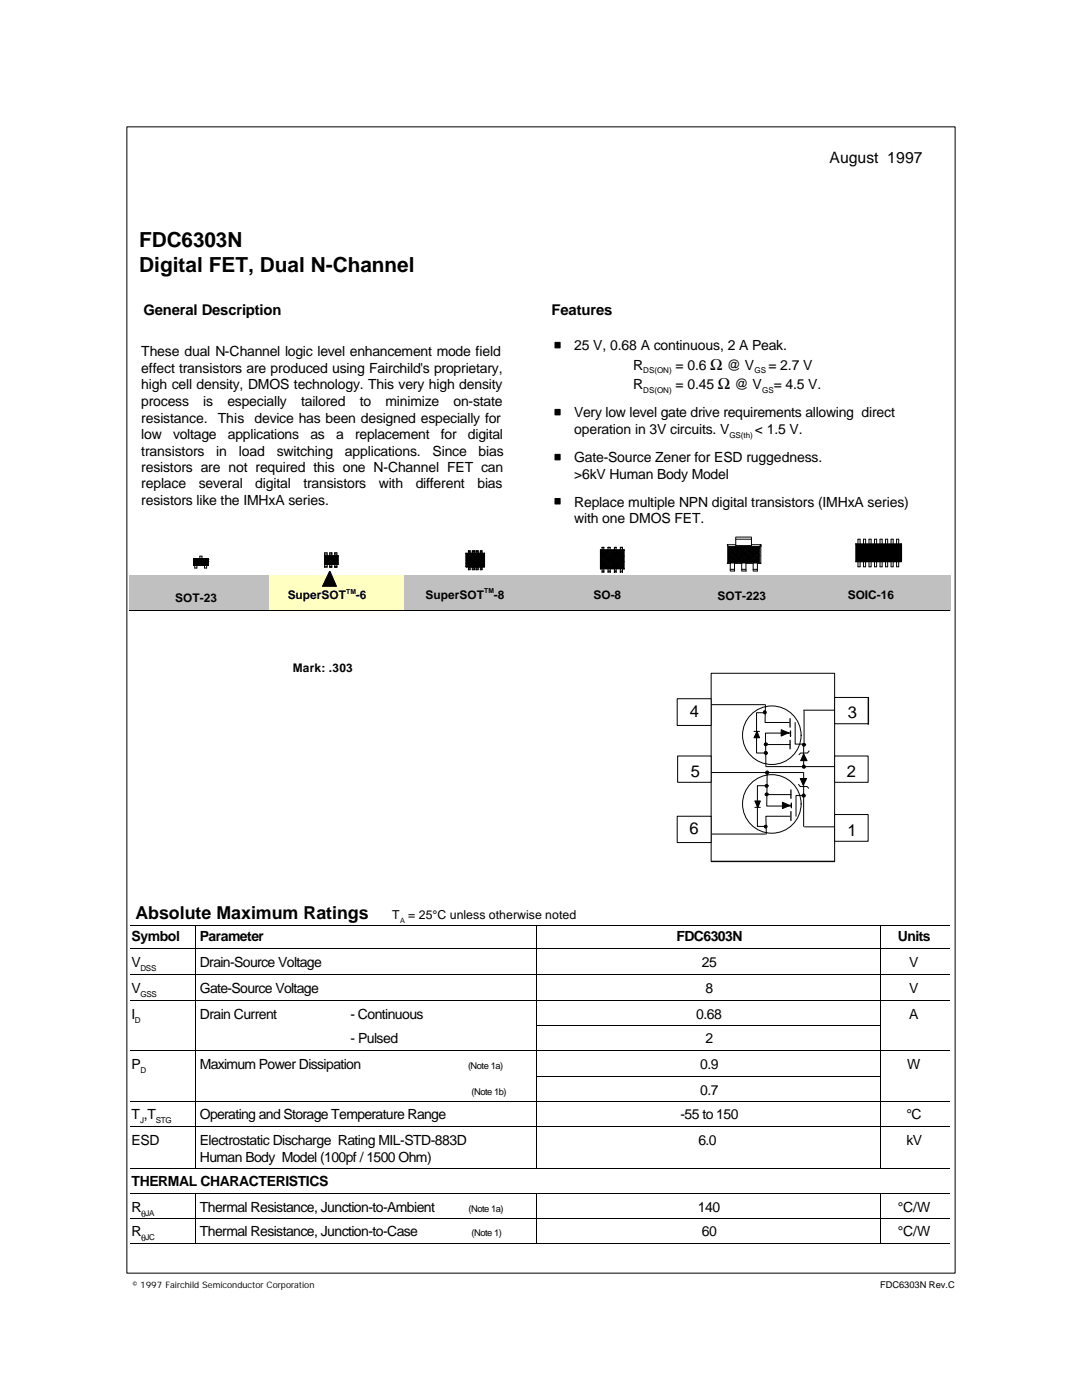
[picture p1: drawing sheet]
<svg xmlns="http://www.w3.org/2000/svg" width="216mm" height="279mm" viewBox="0 0 216 279" stroke-linecap="round" stroke-linejoin="round" font-family="sans-serif">
<path d="M25.8 114.9h28v7h-28z" fill="#c0c0c0"/>
<path d="M53.7 114.9h27v7h-27z" fill="#ffffc2"/>
<g fill="#c0c0c0">
<path d="M80.6 114.9h27v7h-27z"/>
<path d="M107.5 114.9h27v7h-27z"/>
<path d="M134.5 114.9h27v7h-27z"/>
<path d="M161.4 114.9h28.3v7h-28.3z"/>
</g>
<g fill="none" stroke="#000" stroke-width=".2">
<path d="M25.3 25.3h165.3v228.8h-165.3zM25.8 121.8h163.8M25.9 184.7h163.6M25.9 189.3h163.6M25.9 194.5h163.6M25.9 199.7h163.6M38.9 184.6v48.7M107.1 184.6v48.7M175.6 184.6v48.7M25.9 209.7h163.6M25.9 219.9h163.6M107 204.7h68.7"/>
<path d="M107 214.9h68.7M25.9 224.9h163.6M25.9 233.2h163.6M25.9 238.2h163.6M38.9 238.1v10.1M107.1 238.1v10.1M175.6 238.1v10.1M25.9 243.2h163.6M25.9 248.1h163.6"/>
</g>
<path d="M110.7 68.3h1.1v1.1h-1.1zM110.7 81.7h1.1v1.1h-1.1zM110.7 90.7h1.1v1.1h-1.1zM110.7 99.5h1.1v1.1h-1.1z" fill="#000" stroke="#000" stroke-width=".2"/>
<g fill="#fff" stroke="#000" stroke-width=".2">
<path d="M141.9 134.4h24.6v37.6h-24.6z"/>
<path d="M166.5 162.6h6.7v5.3h-6.7z"/>
<path d="M135.2 150.9h6.7v5.2h-6.7z"/>
<path d="M135.1 139.4h6.8v5.4h-6.8z"/>
<path d="M135.1 162.9h6.8v5.2h-6.8z"/>
<path d="M166.5 139.2h6.8v5.2h-6.8z"/>
<path d="M166.5 150.9h6.7v5.2h-6.7z"/>
</g>
<g fill="none" stroke="#000" stroke-width=".2">
<path d="M38.6 112.9v-1.4h3v1.4M38.6 112.9h3M38.7 112.8h.1M38.7 112.8h2.8M38.7 111.5v1.3M38.7 112.5l.2 .3M38.7 112.1l.7 .7M38.7 112.3l.5 .5M38.7 111.8l.9 1M38.8 111.5l1.2 1.3M38.9 111.5l-.2 .3M38.9 112.9v.5h.4v-.5"/>
<path d="M38.9 111.5l1.3 1.3M39 111.5l-.3 .4M39.2 111.5l1.3 1.3M39.3 111.5l-.6 .7M39.4 112.8h.1M39.5 111.5l1.1 1.3M39.5 111.5l-.8 .9M39.6 111.5l1.3 1.3M39.7 111.5l-1 1.1M40 111.5l-1.4 1.4M40 111.5l1.3 1.3M40.1 111.5l-1.2 1.3"/>
<path d="M40.2 112.8h.1M40.2 112.8l1.3-1.3v1.3M40.4 111.5l-1.3 1.3M40.6 111.5h.1M40.6 111.5l.9 1M40.6 111.5l-1.2 1.3M40.6 112.8h.1M40.7 111.5l.8 .8M40.8 111.5l-1.3 1.3M40.8 112.9v.5h.4v-.5M40.9 112.8h.1M41 111.5l.5 .6"/>
<path d="M41.1 111.5l-1.3 1.3-1.1-1.2M41.1 111.5l.4 .3M41.2 111.5l-1.2 1.3M41.4 111.5l.1 .2M41.5 112.1h.1M41.5 111.7h.1M41.5 112.7l-1.2-1.2v-.5h-.4v.5l1.2 1.3M41.5 112.4l-.4 .4M41.5 112.1l-.6 .7M41.5 111.9l-.9 .9M41.5 112.6l-.3 .2M41.5 111.7l-1.1 1.1"/>
<path d="M41.5 112.8l.1 .1M64.6 111l1.6 1.6v.6h-.4v-.6l-1.2-1.1M64.6 111h2.8M64.6 110.9h2.9M64.6 112.3l.3 .3M64.6 111.2l1.4 1.4M64.6 112.1l.5 .5M64.6 111.6l.9 1M64.8 113h.5M64.8 110.9v-.6h.5v.6M64.8 110.6h.5M64.9 111l1.6 1.6"/>
<path d="M64.9 111l-.3 .2M65 111l1.6 1.6M65.1 111l-.5 .5M65.3 111l1.6 1.6M65.4 111l-.8 .7M65.5 111h.1M65.5 112.6h.1M65.5 111l-.9 .9 .8 .7M65.5 111l1.6 1.6M65.7 111l1.6 1.6M65.8 110.9v-.6h.4v.6M65.8 113h.4"/>
<path d="M65.8 110.6h.4M65.8 111l-1.2 1.1M65.9 111l1.5 1.4M66 111l-1.4 1.3M66.1 111l1.3 1.3M66.4 111l1 1M66.5 111l-1.6 1.6M66.5 111l.9 .8M66.6 111l-1.6 1.6M66.8 113h.4M66.8 110.9v-.6h.4v.6M66.8 110.6h.4"/>
<path d="M66.8 111l.6 .6M66.9 111l-1.6 1.6v.6h-.5v-.6M67 111l.4 .4M67.1 111l-1.6 1.6M67.2 111l.2 .2M67.3 111l-1.6 1.6M67.4 111.9l-.6 .7v.6h.4v-.6l.2-.2M67.4 111v1.6M67.4 111.5l-1 1.1M67.4 111.1l-1.5 1.5M67.4 111.8l-.9 .8M67.4 112.2l-.4 .4"/>
<path d="M67.4 111.3l-1.3 1.3M67.5 110.9v1.7h-2.9l1.6-1.6M67.5 110.9l-.1 .1M93 110.4v2.7h3.7v-2.7M93 110.4h3.7M93 110.4v.1M93 110.5h3.6M93 110.6l2.5 2.5M93 110.5v2.6l2.7-2.6M93.1 110.5l2.7 2.6M93.3 110.5l-.3 .2 2.3 2.4M93.4 110.5l2.5 2.6"/>
<path d="M93.5 113.5h.3M93.5 110.3h.3M93.5 110.5l-.5 .5 2.1 2.1M93.5 110.4v-.5h.3v.5M93.5 113.3h.3M93.5 110.1h.3M93.6 110.5l2.6 2.6v.6h-.4v-.6l.8-.8-1.7-1.8M93.7 110.5l-.7 .8 1.9 1.8M93.8 110.5l2.6 2.6M93.9 110.5l-.9 .9 1.7 1.7v.6h-.5v-.6l-1.2-1.3 1.4-1.3M94 110.5l2.6 2.6v-2.6M94.1 110.5l-1.1 1.1 1.4 1.5"/>
<path d="M94.2 113.5h.5M94.2 110.3h.5M94.2 110.5l2.4 2.4-.1 .2M94.2 113.3h.5M94.2 110.4v-.5h.5v.5M94.2 110.1h.5M94.4 110.5h.1M94.4 110.5l2.2 2.2-.3 .4M94.6 110.5l-1.6 1.5 1.1 1.1M94.7 110.5l1.9 2-.5 .6M94.7 110.5l-1.7 1.8 .8 .8v.6h-.3v-.6l2.6-2.6M95 113.5h.4"/>
<path d="M95 110.3h.4M95 110.5l-2 2 .6 .6M95 113.3h.4M95 110.4v-.5h.4v.5M95 110.1h.4M95.1 110.5l1.5 1.5-.9 1.1M95.2 110.5h.1M95.2 110.5l-2.2 2.2 .4 .4M95.2 110.5l1.4 1.3-1.2 1.3v.6h-.4v-.6l1.6-1.7-.8-.9M95.4 110.5l-2.4 2.4 .1 .2M95.5 110.5l1.1 1.1-1.4 1.5M95.8 113.5h.4"/>
<path d="M95.8 110.3h.4M95.8 110.5l-2.5 2.6M95.8 113.3h.4M95.8 110.4v-.5h.4v.5M95.8 110.1h.4M95.9 110.5l.7 .8-1.9 1.8M96.2 110.5l.4 .5-2 2.1M96.3 110.5l-2.6 2.6M96.4 110.5l.2 .2-2.3 2.4M96.5 110.5l-2.6 2.6M96.6 110.6l-2.5 2.5M96.7 110.4l-.1 .1"/>
<path d="M119.8 109.7l.1 .1M119.8 109.7h4.7M119.8 113.5h4.7M119.8 109.7v3.8M119.9 112.1h.1M119.9 110.2h.1M119.9 111.4h.1M119.9 111.7h.1M119.9 109.9h.1M119.9 111h.1M119.9 111.3h.1M119.9 113.2h.1"/>
<path d="M119.9 112.8h.1M119.9 109.8h4.6M119.9 113.5h4.5M119.9 112.1l1.3 1.4M119.9 110.2l3.3 3.3M119.9 111.4l1.9 2.1M119.9 109.8v3.7M119.9 111.7l1.8 1.8M119.9 109.9l3.5 3.6M119.9 111.8l1.5 1.7M119.9 111l2.4 2.5M119.9 110.5l2.9 3"/>
<path d="M119.9 112.5l.9 1M119.9 112.3l1.1 1.2M119.9 110.3l3 3.2M119.9 111.3l2.2 2.2M119.9 113.2l.2 .3M119.9 112.8l.7 .7M119.9 110.7l2.6 2.8M119.9 113.5h-.1M120 109.8l-.1 .1M120.1 109.8l3.5 3.7M120.1 109.8l-.2 .4M120.1 109.3h.4"/>
<path d="M120.1 109.2h.4M120.1 109.2v.5M120.1 113.5v.8M120.1 114h.4M120.1 114.1h.4M120.2 109.8l3.6 3.7M120.4 109.8l-.5 .6M120.5 109.8l3.5 3.7M120.5 109.2v.5M120.5 113.5v.8M120.6 109.8l-.7 .8M120.6 109.8l3.7 3.7"/>
<path d="M120.8 109.8l-.9 1M120.9 109.8l3.5 3.6M121.1 109.8h.1M121.1 109.8l-1.2 1.2M121.1 109.8l3.3 3.4M121.2 109.8l-1.3 1.5M121.3 109.8l3.1 3.1M121.3 109.3h.5M121.3 109.2h.5M121.3 109.2v.5M121.3 113.5v.8M121.3 114h.5"/>
<path d="M121.3 114.1h.5M121.5 109.8l-1.6 1.6M121.6 109.8l2.8 2.9M121.7 109.8l-1.8 1.9M121.8 109.8l2.6 2.7M121.8 109.2v.5M121.8 113.5v.8M121.8 113.5h.1M121.9 109.8l-2 2.1M122 109.8l2.4 2.5M122.2 109.8h.1M122.2 109.8l-2.3 2.3"/>
<path d="M122.2 109.8l2.2 2.3M122.3 109.8l-2.4 2.6M122.4 109.8l2 2M122.6 109.8l-2.7 2.8M122.6 109.3h.3M122.6 109.2h.3M122.6 109.2v.5M122.6 113.5v.8M122.6 114h.3M122.6 114.1h.3M122.7 109.8l1.7 1.8M122.8 109.8l-2.9 3"/>
<path d="M122.9 109.8l1.5 1.6M122.9 109.8l-3 3.1 .5 .6M122.9 109.2v.5M122.9 113.5v.8M123 109.8l1.4 1.4M123.2 109.8l-3.3 3.4M123.3 109.8l1.1 1.2M123.4 109.8l-3.5 3.7M123.5 109.8l.9 .9M123.6 109.8l-3.5 3.7M123.7 109.8l.7 .7M123.8 113.5h.1"/>
<path d="M123.8 109.2v.5M123.8 113.5v.8M123.8 109.3h.4M123.8 109.2h.4M123.8 114h.4M123.8 114.1h.4M123.9 109.8l-3.6 3.7M124 109.8l.4 .5M124 109.8l-3.5 3.7M124.1 109.8l.3 .3M124.2 109.2v.5M124.2 113.5v.8"/>
<path d="M124.3 109.8l-3.6 3.7M124.4 112.1h.1M124.4 109.9h.1M124.4 111h.1M124.4 110.2l-3.2 3.3M124.4 112.1l-1.3 1.4M124.4 112.8l-.6 .7M124.4 110.8l-2.6 2.7M124.4 110.6l-2.8 2.9M124.4 112.6l-.9 .9M124.4 112.4l-1.1 1.1M124.4 110.4l-3.1 3.1"/>
<path d="M124.4 111.3l-2.1 2.2M124.4 113.3l-.2 .2M124.4 111.7l-1.7 1.8M124.4 109.9l-3.5 3.6M124.4 111.9l-1.5 1.6M124.4 113l-.4 .5M124.4 111l-2.4 2.5M124.4 111.5l-2 2M124.4 113.5h.1M124.5 109.7l-.1 .1v3.7M124.5 109.7v3.8M145.2 108.7v3.7"/>
<path d="M145.4 111.3h.1M145.4 111.5h.1M145.4 111.8h.1M145.4 110.4h.1M145.4 110.2h.1M145.4 109.1h6.1M145.4 112.2h6.1M145.4 111.3l.8 .9M145.4 111.5l.6 .7M145.4 111.8l.4 .4M145.4 109.1v3.1M145.4 110.6l1.6 1.6"/>
<path d="M145.4 110.4l1.8 1.8M145.4 110.2l1.9 2M145.4 109.9l2.2 2.3M145.4 109.6l2.4 2.6M145.4 112.2l-.3 .2h.6M145.5 109.1l2.9 3.1 3.1-3.1M145.6 109.1l-.2 .1 2.9 3M145.7 114v-1.6h.9v1.6h-.8M145.7 109.1l3.1 3.1M145.7 113.6h.9M145.8 109.1l-.4 .4 2.7 2.7M145.9 109.1l3 3.1"/>
<path d="M146 109.1l-.6 .6M146.1 109.1l3 3.1 2.4-2.5M146.3 109.1l-.9 .9M146.4 109.1l3 3.1M146.5 109.1l-1.1 1.1M146.6 109.1l3 3.1M146.6 112.4h1.4M146.6 112.2h.1M146.7 109.1l-1.3 1.3M146.8 108.7h-1.7l.3 .4M146.8 107.6h3.1M146.8 109.1l3.1 3.1"/>
<path d="M146.8 107.3v1.6h3.1v-1.6M146.8 107.2h3.1M147 109.1l-1.6 1.6M147.1 109.1l2.9 3.1M147.2 109.1l-1.8 1.8 1.2 1.3M147.2 109.1l3.1 3.1M147.4 109.1l-2 2 1.1 1.1M147.5 109.1l3 3.1M147.6 112.2h.1M147.7 109.1h.1M147.7 109.1l3 3.1 .8-.9M147.7 109.1l-2.3 2.2"/>
<path d="M147.8 109.1l-2.4 2.4M147.9 109.1l3.1 3.1M148 114v-1.6h.8v1.6M148 113.6h.8M148.1 109.1h.1M148.1 114h.8M148.1 109.1l-2.7 2.7M148.1 109.1l3.1 3.1M148.3 109.1l-2.9 2.8 .1 .3M148.4 109.1l3 3.1M148.5 109.1l-3 3.1M148.6 109.1l2.9 2.8"/>
<path d="M148.8 109.1h.1M148.8 109.1l2.7 2.6M148.8 109.1l-3.1 3.1M148.8 112.4h1.5M149 109.1h.1M149 109.1l2.5 2.4M149 109.1l-3.1 3.1M149.3 109.1h.1M149.3 109.1l2.2 2.2M149.3 109.1l-3.2 3.1M149.4 109.1l-3 3.1M149.5 109.1l2 1.9"/>
<path d="M149.6 109.1l-3 3.1M149.8 109.1l1.7 1.8M149.9 109.1l-3.1 3.1M149.9 108.7h1.9M149.9 109.1l1.6 1.5M150.1 109.1h.1M150.1 109.1l-3 3.1M150.1 109.1l1.4 1.3M150.3 114v-1.6h.8v1.6h-.7M150.3 113.6h.8M150.4 109.1h.1M150.4 109.1l-3.2 3.1"/>
<path d="M150.4 109.1l1.1 1.1M150.5 109.1l-2.9 3.1M150.6 109.1l.9 .8M150.8 109.1h.1M150.8 109.1l-3.1 3.1M150.8 109.1l.7 .5M151 109.1h.1M151 109.1l-3 3.1M151 109.1l.5 .4M151.1 112.4h.7M151.2 109.1l-3 3.1M151.3 109.1l.2 .1"/>
<path d="M151.5 110.9h.1M151.5 110.2h.1M151.5 109.5h.1M151.5 110.9l-1.3 1.3M151.5 111.1l-1 1.1M151.5 109.1v3.1M151.5 111.6l-.6 .6M151.5 111.8l-.4 .4M151.5 112l-.2 .2M151.5 110.7l-1.6 1.5M151.5 110.5l-1.7 1.7M151.5 110.2l-2 2"/>
<path d="M151.5 110l-2.2 2.2M151.5 109.5l-2.7 2.7M151.5 109.3l-2.9 2.9M151.5 112.2l.3 .2M151.8 108.7l-.3 .4M151.8 108.7v3.7M170.8 108.5l.1 .2M170.8 108.5h9M170.8 112.1h9M170.8 108.5v3.6M170.9 112h8.8M170.9 108.7v3.3"/>
<path d="M170.9 108.7h8.8M170.9 112l-.1 .1M171.2 108.5v-.9h.4v.9M171.2 112.1v1h.4v-1M172.3 108.5v-.9h.4v.9M172.3 112.1v1h.4v-1M173.4 108.5v-.9h.4v.9M173.4 112.1v1h.4v-1M174.5 108.5v-.9h.4v.9M174.5 112.1v1h.4v-1M175.6 108.5v-.9h.4v.9M175.6 112.1v1h.4v-1"/>
<path d="M176.7 108.5v-.9h.4v.9M176.7 112.1v1h.4v-1M177.8 108.5v-.9h.4v.9M177.8 112.1v1h.4v-1M178.9 108.5v-.9h.4v.9M178.9 112.1v1h.4v-1M179.7 112l.1 .1M179.7 108.7v3.3M179.8 108.5l-.1 .2M179.8 108.5v3.6M173.2 139.2v5.4M142 140.6h10.6"/>
<path d="M142 154.2h10.9M150.5 146h1.1M152.7 142.2h-1.7v8.1h1.7M152.7 140.6v3.6h4.8M152.8 156.8h-1.7v8.1h1.7M152.8 153h13.7M152.9 148.6h4.7M153.1 158.6h4.7M157.6 146.3h-4.9l.1 6.5M158.7 144.2v4.3h1.7v4.4M159.3 156.5l.4 .5h1.3l.4 .3M160.3 154.2h-7.2l-.1 6.7h4.7"/>
<path d="M160.4 158.8h-1.6v4.1M160.4 141.7h6.1M160.4 154.2v4.4M160.4 158.7v6.2M160.4 141.8v6.7M161.5 149.9l-.4 .4h-1.3l-.4 .3M142 171.9h24.5M142.1 166.5h10.6M150.6 161.1h1.1M157.6 162.9h-4.8l.1 3.6M160.5 165h6"/>
<circle cx="154" cy="146.7" r="5.8"/>
<circle cx="154" cy="160.4" r="5.8"/>
</g>
<path d="M157.6 143.4v1.7M157.6 147.7v1.7M157.7 145.9v.9M157.8 157.6v1.7M157.8 162v1.7M157.9 160.3v.9" fill="none" stroke="#000" stroke-width=".25"/>
<g fill="#000" stroke="#000" stroke-width=".2">
<path d="M65.8 114l1.3 3h-2.7z" fill-rule="evenodd"/>
<path d="M151 146l.6 1.2h-1.1z" fill-rule="evenodd"/>
<path d="M152.4 141.9l.3-.1 .1 .2v.4h-.4z" fill-rule="evenodd"/>
<path d="M152.6 148.3h.5l.1 .3-.4 .2h-.2z" fill-rule="evenodd"/>
<path d="M152.6 150h.4l.2 .3-.2 .2-.2 .1-.2-.1z" fill-rule="evenodd"/>
<path d="M152.7 158.3h.5l.1 .3-.3 .2h-.3z" fill-rule="evenodd"/>
<path d="M152.7 156.6l.3-.1 .3 .3-.3 .3h-.3z" fill-rule="evenodd"/>
<path d="M152.8 154l.3-.2 .3 .4-.3 .3-.3-.1z" fill-rule="evenodd"/>
<path d="M155.9 145.6l1.6 .7-1.6 .6z" fill-rule="evenodd"/>
<path d="M159.7 155.4h1.3l-.7 1.3z" fill-rule="evenodd"/>
<path d="M160.4 150.5l.6 1.3h-1.2z" fill-rule="evenodd"/>
<path d="M160.1 158.6l.3-.2 .2 .2v.4h-.5z" fill-rule="evenodd"/>
<path d="M160.2 148.4l.2-.1 .4 .3-.4 .3-.2-.1z" fill-rule="evenodd"/>
<path d="M160.2 152.7h.2l.4 .3-.2 .2h-.4z" fill-rule="evenodd"/>
<path d="M150.6 159.9h1.1l-.5 1.3z" fill-rule="evenodd"/>
<path d="M152.6 164.8h.4v.4h-.4z" fill-rule="evenodd"/>
<path d="M156.1 160.1l1.6 .6-1.6 .7z" fill-rule="evenodd"/>
</g>
<path d="M170.9 108.7h8.9v3.3h-8.9z" fill="#000" stroke="#000" stroke-width=".34"/>
<g font-size="4.1">
<text x="27.8" y="49.4">FDC6303N</text>
<text x="27.8" y="54.3">Digital FET, Dual N-Channel</text>
</g>
<text font-size="3.6" x="27" y="183.5">Absolute Maximum Ratings</text>
<g font-size="3.3">
<text x="137.7" y="143.1">4</text>
<text x="169.2" y="143.3">3</text>
<text x="137.8" y="155.1">5</text>
<text x="169" y="155">2</text>
<text x="137.6" y="166.5">6</text>
<text x="169.1" y="166.9">1</text>
</g>
<g font-size="3.2">
<text x="141.7" y="73.7">Ω</text>
<text x="143.3" y="77.7">Ω</text>
</g>
<text font-size="3.1" x="165.5" y="32.6">August 1997</text>
<g font-size="3">
<text x="28.6" y="62.9">General Description</text>
<text x="110.1" y="62.9">Features</text>
</g>
<g font-size="2.8">
<text x="28.2" y="71.1">These dual N-Channel logic level enhancement mode field</text>
<text x="114.6" y="69.9">25 V, 0.68 A continuous, 2 A Peak.</text>
<text x="28.2" y="74.4">effect transistors are produced using Fairchild's proprietary,</text>
<text x="28.2" y="77.7">high cell density, DMOS technology. This very high density</text>
<text x="126.3" y="73.7">R</text>
<text x="126.3" y="77.7">R</text>
<text x="134.8" y="73.7">= 0.6</text>
<text x="134.8" y="77.7">= 0.45</text>
<text x="145" y="73.7">@ V</text>
<text x="146.6" y="77.7">@ V</text>
<text x="153.3" y="73.7">= 2.7 V</text>
<text x="154.4" y="77.7">= 4.5 V.</text>
<text x="28.2" y="81">process</text>
<text x="40.6" y="81">is</text>
<text x="45.4" y="81">especially</text>
<text x="60.1" y="81">tailored</text>
<text x="71.8" y="81">to</text>
<text x="76.9" y="81">minimize</text>
<text x="90.5" y="81">on-state</text>
<text x="114.6" y="83.3">Very low level gate drive requirements allowing direct</text>
<text x="28.2" y="84.3">resistance.</text>
<text x="28.2" y="87.6">low</text>
<text x="34.5" y="87.6">voltage</text>
<text x="43.4" y="84.3">This</text>
<text x="45.5" y="87.6">applications</text>
<text x="50.8" y="84.3">device has been designed especially for</text>
<text x="61.9" y="87.6">as</text>
<text x="67.1" y="87.6">a</text>
<text x="70.9" y="87.6">replacement</text>
<text x="88" y="87.6">for</text>
<text x="93.4" y="87.6">digital</text>
<text x="114.6" y="86.7">operation in 3V circuits. V</text>
<text x="150.6" y="86.7">&lt; 1.5 V.</text>
<text x="28.2" y="90.9">transistors</text>
<text x="28.2" y="94.2">resistors are not required this one N-Channel FET can</text>
<text x="43.2" y="90.9">in</text>
<text x="47.7" y="90.9">load</text>
<text x="55.2" y="90.9">switching</text>
<text x="68.8" y="90.9">applications.</text>
<text x="86.3" y="90.9">Since</text>
<text x="95.5" y="90.9">bias</text>
<text x="114.6" y="95.6">&gt;6kV Human Body Model</text>
<text x="114.6" y="92.3">Gate-Source Zener for ESD ruggedness.</text>
<text x="28.2" y="97.5">replace</text>
<text x="28.2" y="100.8">resistors like the IMHxA series.</text>
<text x="39.6" y="97.5">several</text>
<text x="50.9" y="97.5">digital</text>
<text x="60.5" y="97.5">transistors</text>
<text x="75.6" y="97.5">with</text>
<text x="82.9" y="97.5">different</text>
<text x="95.3" y="97.5">bias</text>
<text x="114.6" y="101.1">Replace multiple NPN digital transistors (IMHxA series)</text>
<text x="114.6" y="104.4">with one DMOS FET.</text>
<text x="26.2" y="187.8">Symbol</text>
<text x="39.9" y="187.8">Parameter</text>
<text x="135" y="187.8">FDC6303N</text>
<text x="179.2" y="187.8">Units</text>
<text x="26.2" y="193">V</text>
<text x="39.9" y="193">Drain-Source Voltage</text>
<text x="140" y="193">25</text>
<text x="181.4" y="193">V</text>
<text x="26.2" y="198.2">V</text>
<text x="26.2" y="203.5">I</text>
<text x="39.9" y="198.1">Gate-Source Voltage</text>
<text x="39.9" y="203.4">Drain Current</text>
<text x="69.9" y="203.4">- Continuous</text>
<text x="138.9" y="203.4">0.68</text>
<text x="140.8" y="198.1">8</text>
<text x="181.4" y="198.1">V</text>
<text x="181.4" y="203.4">A</text>
<text x="69.9" y="208.2">- Pulsed</text>
<text x="140.8" y="208.2">2</text>
<text x="26.2" y="213.4">P</text>
<text x="39.9" y="213.4">Maximum Power Dissipation</text>
<text x="139.7" y="213.4">0.9</text>
<text x="181" y="213.4">W</text>
<text x="139.7" y="218.5">0.7</text>
<text x="26.2" y="223.4">T ,T</text>
<text x="39.9" y="223.4">Operating and Storage Temperature Range</text>
<text x="135.8" y="223.4">-55 to 150</text>
<text x="180.8" y="223.4">°C</text>
<text x="26.2" y="228.5">ESD</text>
<text x="39.9" y="228.5">Electrostatic Discharge Rating MIL-STD-883D</text>
<text x="39.9" y="231.8">Human Body Model (100pf / 1500 Ohm)</text>
<text x="139.4" y="228.5">6.0</text>
<text x="180.8" y="228.5">kV</text>
<text x="26.2" y="236.6">THERMAL CHARACTERISTICS</text>
<text x="26.2" y="241.9">R</text>
<text x="39.9" y="241.8">Thermal Resistance, Junction-to-Ambient</text>
<text x="139.3" y="241.8">140</text>
<text x="179.2" y="241.8">°C/W</text>
<text x="26.2" y="246.7">R</text>
<text x="39.9" y="246.7">Thermal Resistance, Junction-to-Case</text>
<text x="140" y="246.7">60</text>
<text x="179.2" y="246.7">°C/W</text>
</g>
<text font-size="2.5" x="78.2" y="183.5">T = 25°C unless otherwise noted</text>
<g font-size="2.4">
<text x="57.4" y="119.6">SuperSOT</text>
<text x="71" y="119.6">-6</text>
<text x="84.9" y="119.5">SuperSOT</text>
<text x="98.6" y="119.5">-8</text>
<text x="118.4" y="119.6">SO-8</text>
<text x="143.2" y="119.7">SOT-223</text>
<text x="169.2" y="119.5">SOIC-16</text>
<text x="35" y="120.1">SOT-23</text>
<text x="58.4" y="134.1">Mark: .303</text>
</g>
<g font-size="1.9">
<text x="93.4" y="213.4">(Note 1a)</text>
<text x="94.1" y="218.5">(Note 1b)</text>
<text x="28.2" y="242.8">θ</text>
<text x="93.5" y="241.8">(Note 1a)</text>
<text x="28.2" y="247.6">θ</text>
<text x="94.1" y="246.7">(Note 1)</text>
<text x="175.6" y="257">FDC6303N Rev.C</text>
</g>
<text font-size="1.8" x="26.5" y="257">© 1997 Fairchild Semiconductor Corporation</text>
<g font-size="1.6">
<text x="128.4" y="74.5">DS(ON)</text>
<text x="150.5" y="74.5">GS</text>
<text x="128.4" y="78.5">DS(ON)</text>
<text x="152.1" y="78.5">GS</text>
<text x="145.5" y="87.5">GS(th)</text>
<text x="28" y="193.7">DSS</text>
<text x="28" y="199">GSS</text>
<text x="26.9" y="204.2">D</text>
<text x="28" y="214.1">D</text>
<text x="27.9" y="224.1">J</text>
<text x="31.1" y="224.1">STG</text>
<text x="29" y="242.7">JA</text>
<text x="29" y="247.5">JC</text>
</g>
<g font-size="1.4">
<text x="69.1" y="118.4">TM</text>
<text x="96.6" y="118.3">TM</text>
<text x="79.8" y="184.1">A</text>
</g>
</svg>
